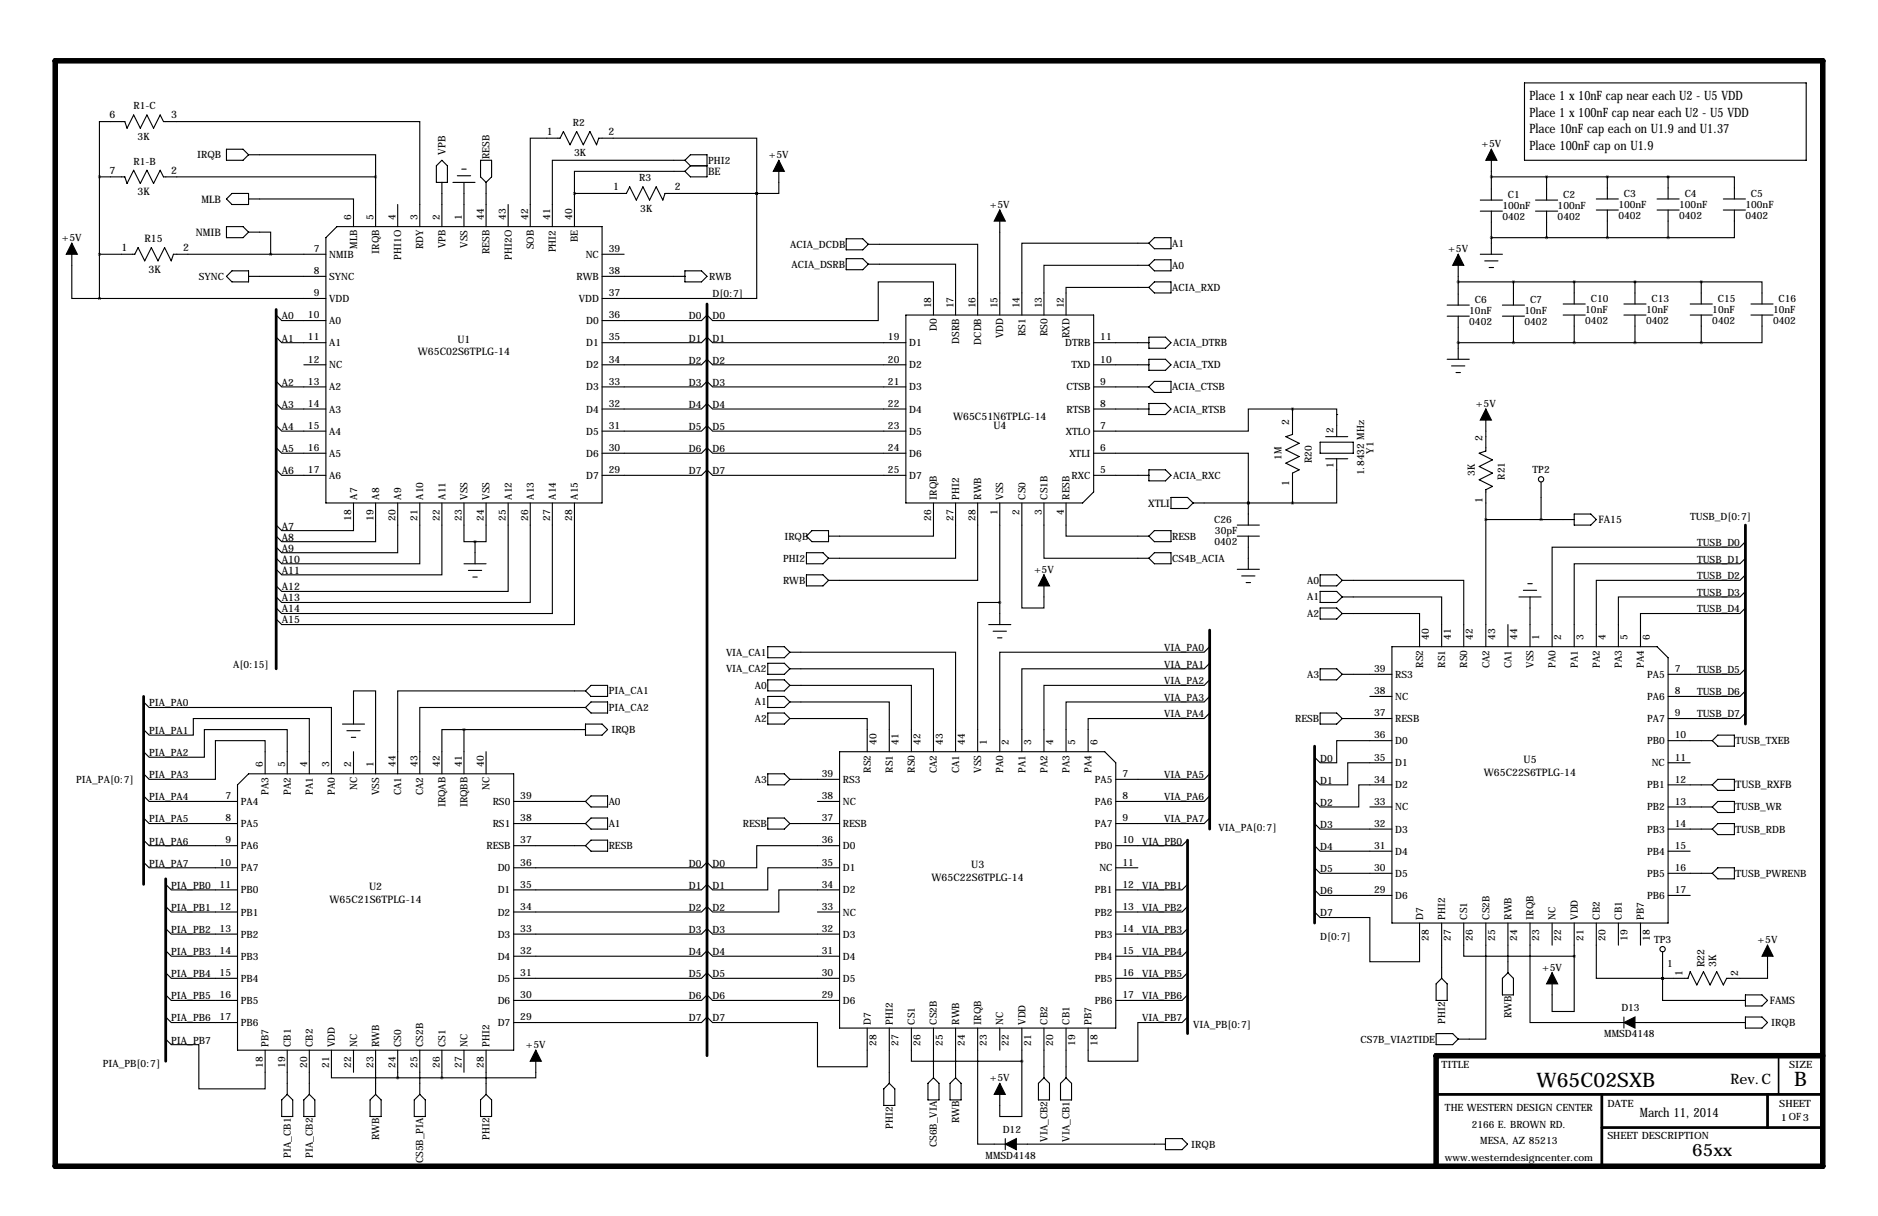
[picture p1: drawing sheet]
<svg xmlns="http://www.w3.org/2000/svg" width="432mm" height="279mm" viewBox="0 0 432 279" stroke-linecap="round" stroke-linejoin="round" font-family="sans-serif">
<path d="M63.5 71.1v82.6M162.6 69.8v172.8M401.3 120.7v45.7M278.1 144.8v45.7M33 160v43.2M302.3 171.4v40.7M273 193v44.5M38.1 201.9v41.9M330.2 251.5h88.9M368.3 251.5v16.5M368.3 259.1h50.8M406.4 251.5v7.6" fill="none" stroke="#000" stroke-width=".63"/>
<path d="M408.9 242.6v8.9" fill="none" stroke="#000" stroke-width=".38"/>
<path d="M12.7 14h406.4v254h-406.4zM419.1 242.6h-88.9v25.4" fill="none" stroke="#000" stroke-width="1.3"/>
<g fill="none" stroke="#000" stroke-width=".25">
<path d="M350.5 19.1h64.8v17.7h-64.8zM52.1 34.3h3.8l1.2 1.3-1.2 1.2h-3.8zM57.1 35.6h29.3v5M100.3 38.1l1.3-1.3 1.3 1.3v3.8h-2.6zM106.2 38.9h1M110.5 36.8h2.5v3.8l-1.2 1.3-1.3-1.3zM157.5 39.4h-25.4v5M157.5 36.8h-30.5v15.3M157.5 36.8l1.2-1.2h3.9v5h-3.9l-1.2-1.2M157.5 36.8l1.2 1.3M158.7 38.1h3.9M158.7 38.1l-1.2 1.3"/>
<path d="M179.1 36.8v7.6h-5.1M342.9 34.3v11.7M16.5 55.9v12.7h6.4M22.9 40.6v-12.7h5.8l.5 1.6 1.5-3.1 1.6 3.1 1.5-3.1 1.5 3.1 1.5-3.1 .8 1.5h58.9v24.2M22.9 58.4h8.1l.7-1.5 1.6 3 1.5-3 1.5 3 1.5-3 1.6 3 .5-1.5h35M22.9 40.6h5.8l.5 1.6 1.5-3.1 1.6 3.1 1.5-3.1 1.5 3.1 1.5-3.1 .8 1.5h48.8M22.9 40.6v28M52.1 52.1h3.8l1.2 1.2-1.2 1.3h-3.8zM52.1 45.7l1.2-1.3h3.8v2.6h-3.8zM57.1 53.3h5.1v5.1M57.1 45.7h24.2v6.4M77.5 52.1h60.9v63.5h-63.5v-61z"/>
<path d="M86.4 40.6v11.5M91.4 47v5.1M101.6 41.9v10.2M104.1 41.9h5.1M105.2 40.4h3M106.7 41.9v10.2M111.8 41.9v10.2M116.8 47v5.1M132.1 44.4v7.7M132.1 44.4h11.9l.8-1.5 1.5 3.1 1.5-3.1 1.6 3.1 1.5-3.1 1.5 3.1 .5-1.6h21.1M138.4 58.4h5.1M174 44.4v24.2h-35.6"/>
<path d="M174 44.4v-12.6h-36.3l-.5 1.5-1.6-3.1-1.5 3.1-1.5-3.1-1.5 3.1-1.6-3.1-.7 1.6h-6.9v20.3M174 44.4h.1M194.6 59.4h3.8l1.2 1.3-1.2 1.3h-3.8zM194.6 54.9h3.8l1.2 1.2-1.2 1.3h-3.8zM199.6 56.1h25.2v16.3M229.9 48.3v24.1M264.2 55.9h-29.3v16.5M264.2 55.9l1.2-1.3h3.8v2.6h-3.8zM335.3 58.4v11.7M340.4 46h5M340.4 48.5h5M340.4 58.4h5"/>
<path d="M341.4 59.9h3M342.9 48.5v9.9M342.9 40.6h40.6M342.9 54.6h40.6M353.1 46h5M353.1 48.5h5M355.6 40.6v5.4M355.6 48.5v6.1M367 45.7h5.1M367 48.3h5.1M369.6 40.6v5.1M369.6 48.3v6.3"/>
<path d="M381 45.7h5.1M381 48.3h5.1M383.5 40.6h15.3v5.1M383.5 40.6v5.1M383.5 48.3v6.3M396.2 45.7h5.1M396.2 48.3h5.1M398.8 48.3v6.3h-15.3M22.9 68.6h52M52.1 63.5l1.2-1.3h3.8v2.6h-3.8zM57.1 63.5h17.8M63.5 72.4l1.3 1.3h10.1"/>
<path d="M63.5 77.5l1.3 1.2h10.1M138.4 78.7h22.9l1.3-1.2 1.2 1.2h44.5M138.4 63.5h19.1M157.5 62.2h3.8l1.3 1.3-1.3 1.3h-3.8zM199.6 60.7h20.1v11.7M208.3 72.4h43.2v40.6l-2.6 2.6h-40.6zM214.6 72.4v-7.6h-12.7v8.9h-38.1l-1.2-1.3-1.3 1.3h-22.9M251.5 78.7h12.7M264.2 66h-19.1v6.4M264.2 61h-24.2v11.4M264.2 61l1.2-1.3h3.8v2.5h-3.8zM264.2 66l1.2-1.2h3.8v2.5h-3.8z"/>
<path d="M264.2 77.5h3.8l1.2 1.2-1.2 1.3h-3.8zM332.7 70.1h5.1M332.7 72.6h5.1M335.3 78.7h55.9M335.3 72.6v9.9M335.3 64.8h55.9M342.4 61.5h1M345.4 70.1h5.1M345.4 72.6h5.1M348 64.8v5.3M348 72.6v6.1M359.4 72.4h5.1"/>
<path d="M359.4 69.8h5.1M361.9 64.8v5M361.9 72.4v6.3M373.4 72.4h5.1M373.4 69.8h5.1M375.9 64.8v5M375.9 72.4v6.3M388.6 72.4h5.1M388.6 69.8h5.1M391.2 64.8h13.9v5M391.2 64.8v5M391.2 72.4v6.3"/>
<path d="M402.6 72.4h5.1M402.6 69.8h5.1M405.1 72.4v6.3h-13.9M63.5 87.6l1.3 1.3h10.1M63.5 92.7l1.3 1.3h10.1M63.5 97.8l1.3 1.3h10.1M69.8 83.8h5.1M138.4 83.8h22.9l1.3-1.3 1.2 1.3h44.5M138.4 88.9h22.9l1.3-1.3 1.2 1.3h44.5M138.4 94h22.9l1.3-1.3 1.2 1.3h44.5M138.4 99.1h22.9l1.3-1.3 1.2 1.3h44.5M251.5 83.8h12.7"/>
<path d="M251.5 88.9h12.7M251.5 94h12.7M264.2 88.9l1.2-1.3h3.8v2.6h-3.8zM264.2 82.5h3.8l1.2 1.3-1.2 1.3h-3.8zM264.2 92.7h3.8l1.2 1.3-1.2 1.2h-3.8zM297.2 94h-10.2v5.1h-35.5M297.2 94h10.1v6.3M297.2 94v5.8l-1.5 .5 3 1.6-3 1.5 3 1.5-3 1.5 3 1.5-1.5 .8v6.9M307.3 95.2h.1M332.7 82.5h5.1M333.8 84.1h3M334.8 85.6h1"/>
<path d="M341.6 94v9.6l-1.5 .5 3.1 1.6-3.1 1.5 3.1 1.5-3.1 1.5 3.1 1.6-1.6 .7v36.1M63.5 102.9l1.3 1.2h10.1M63.5 107.9l1.3 1.3h10.1M81.3 115.6v6.3h-16.5l-1.3-1.2M86.4 115.6v8.9h-21.6l-1.3-1.3M91.4 115.6v11.4h-26.6l-1.3-1.3M96.5 115.6v13.9h-31.7l-1.3-1.2M101.6 115.6v16.5h-36.8l-1.3-1.3M106.7 115.6v8.9h2.5M111.8 115.6v8.9h-2.6M116.8 115.6v20.3h-52l-1.3-1.3M121.9 115.6v22.8h-57.1l-1.3-1.2"/>
<path d="M127 115.6v25.4h-62.2l-1.3-1.3M132.1 115.6v27.9h-67.3l-1.3-1.3M138.4 104.1h22.9l1.3-1.2 1.2 1.2h44.5M138.4 109.2h22.9l1.3-1.3 1.2 1.3h44.5M214.6 115.6v7.6h-24.1M219.7 115.6v12.7h-29.2M224.8 115.6v17.7h-34.3M229.9 115.6v27.9M234.9 115.6v24.1h5.1v-7.6M240 115.6v12.7h24.2M245.1 115.6v7.6h19.1M251.5 104.1h35.5v11.5"/>
<path d="M251.5 109.2h12.7M264.2 107.9h3.8l1.2 1.3-1.2 1.3h-3.8zM269.2 114.3h3.8l1.3 1.3-1.3 1.2h-3.8zM274.3 115.6h22.9M287 115.6h.1M287 115.6v5.1M303.5 101.6h7.6v2.5h-7.6zM304.8 105.4h5.1M304.8 100.3h5.1M307.3 105.4v10.2h-10.1M341.6 119.4h20.3M354.3 110.7v8.7"/>
<path d="M361.9 118.1h3.9l1.2 1.3-1.2 1.3h-3.9zM106.7 129.5h5.1M107.7 131.1h3M108.7 132.6h1M109.2 124.5v5M185.4 132.1h3.8l1.3 1.2-1.3 1.3h-3.8zM185.4 127h3.8l1.3 1.3-1.3 1.2h-3.8zM185.4 123.2l1.3-1.3h3.8v2.6h-3.8zM229.9 138.4h-5.1v34.3M264.2 128.3l1.2-1.3h3.8v2.5h-3.8zM264.2 123.2l1.2-1.3h3.8v2.6h-3.8zM284.5 120.7h5.1"/>
<path d="M284.5 123.2h5.1M284.5 130.8h5.1M285.5 132.3h3M286.5 133.9h1M287 123.2v7.6M303.5 132.1h3.8l1.3 1.2-1.3 1.3h-3.8zM303.5 135.9h3.8l1.3 1.3-1.3 1.2h-3.8zM303.5 139.7h3.8l1.3 1.3-1.3 1.2h-3.8zM308.6 137.2h22.9v11.4M308.6 133.3h27.9v15.3M349.2 137.2h5.1M350.3 135.6h3"/>
<path d="M351.3 134.1h1M351.8 137.2v11.4M401.3 139.7l-1.3 1.3h-22.8v7.6M401.3 135.9l-1.3 1.3h-27.9v11.4M401.3 132.1l-1.3 1.2h-33v15.3M401.3 128.3l-1.3 1.2h-38.1v19.1M401.3 124.5l-1.3 1.2h-43.1v22.9M134.6 158.8h-43.2v19M135.9 157.5h3.8v2.5h-3.8l-1.3-1.2zM176.5 148.6h3.8l1.3 1.3-1.3 1.2h-3.8zM176.5 152.4h3.8l1.3 1.3-1.3 1.2h-3.8zM176.5 156.2h3.8l1.3 1.3-1.3 1.3h-3.8z"/>
<path d="M181.6 157.5h27.9v15.2M181.6 153.7h33v19M181.6 149.9h38.1v22.8M227.3 143.5h5.1M228.3 145h3.1M229.4 146.6h1M278.1 156.2l-1.2 1.3h-36.9v15.2M278.1 152.4l-1.2 1.3h-42v19M278.1 148.6l-1.2 1.3h-47v22.8M303.5 153.7h3.8l1.3 1.2-1.3 1.3h-3.8zM308.6 141h17.8v7.6M308.6 154.9h11.4"/>
<path d="M320 148.6h61l2.5 2.5v61h-63.5zM346.7 143.5v5.1M401.3 158.8l-1.3 1.2h-16.5M401.3 153.7l-1.3 1.2h-16.5M33 177.8l1.3 1.3h15.2v-8.9h11.5v7.6M33 172.7l1.3 1.3h12.7v-6.4h19v10.2M33 167.6l1.3 1.3h10.1v-3.8h26.7v12.7M33 161.3l1.3 1.3h41.9v15.2M57.1 177.8h61v63.5h-63.5v-61zM78.7 166.4h5.1M79.8 167.9h3M80.8 169.4h1"/>
<path d="M81.3 166.4v-7.6h5.1v19M81.3 172.7v5.1M106.7 167.6h-5.1v10.2M106.7 167.6v10.2M106.7 167.6h27.9M111.8 172.7v5.1M134.6 162.6h-38.1v15.2M134.6 166.4h3.8l1.3 1.2-1.3 1.3h-3.8zM134.6 162.6l1.3-1.3h3.8v2.5h-3.8zM176.5 160h3.8l1.3 1.3-1.3 1.3h-3.8zM176.5 177.8h3.8l1.3 1.3-1.3 1.2h-3.8zM176.5 163.8h3.8l1.3 1.3-1.3 1.3h-3.8z"/>
<path d="M181.6 165.1h17.8v7.6M181.6 161.3h22.9v11.4M181.6 179.1h11.4M193 172.7h61l2.5 2.6v60.9h-63.5zM278.1 177.8l-1.2 1.3h-20.4M278.1 163.8l-1.2 1.3h-26.7v7.6M278.1 160l-1.2 1.3h-31.8v11.4M303.5 163.8h3.8l1.3 1.3-1.3 1.3h-3.8zM308.6 165.1h11.4M315 160h5M320 170.2h-12.7v5.1h-3.8l-1.2-1.3M320 175.3h-10.1v5h-6.4l-1.2-1.2"/>
<path d="M383.5 170.2h10.2M383.5 175.3h5.1M395 179.1h3.8v2.5h-3.8l-1.3-1.3zM395 168.9h3.8v2.5h-3.8l-1.3-1.2zM401.3 163.8l-1.3 1.3h-16.5M33 198.1l1.3 1.3h20.3M33 193l1.3 1.3h20.3M33 188l1.3 1.2h20.3M33 182.9l1.3 1.2h20.3M118.1 184.1h16.5M118.1 189.2h16.5M118.1 194.3h16.5"/>
<path d="M134.6 184.1l1.3-1.2h3.8v2.5h-3.8zM134.6 194.3l1.3-1.3h3.8v2.6h-3.8zM135.9 188h3.8v2.5h-3.8l-1.3-1.3zM176.5 188h3.8l1.3 1.2-1.3 1.3h-3.8zM181.6 189.2h11.4M188 184.1h5M193 194.3h-19v5.1h-10.2l-1.2-1.3-1.3 1.3h-43.2M193 199.4h-16.5v5.1h-12.7l-1.2-1.3-1.3 1.3h-43.2M256.5 199.4h5.1M273 193l-1.2 1.3h-15.3M278.1 188l-1.2 1.2h-20.4M278.1 182.9l-1.2 1.2h-20.4"/>
<path d="M302.3 189.2l1.2 1.3h16.5M302.3 194.3l1.2 1.3h16.5M302.3 199.4l1.2 1.3h16.5M315 185.4h5M320 180.3h-7.6v5.1h-8.9l-1.2-1.3M383.5 180.3h10.2M383.5 185.4h10.2M383.5 190.5h10.2M383.5 195.6h5.1M395 184.1h3.8v2.6h-3.8l-1.3-1.3zM395 189.2h3.8v2.6h-3.8l-1.3-1.3zM395 199.4h3.8v2.5h-3.8l-1.3-1.2z"/>
<path d="M38.1 203.2l1.3 1.3h15.2M38.1 208.3l1.3 1.2h15.2M38.1 213.4l1.3 1.2h15.2M38.1 218.4l1.3 1.3h15.2M118.1 214.6h43.2l1.3-1.2 1.2 1.2h29.2M118.1 219.7h43.2l1.3-1.3 1.2 1.3h29.2M188 209.5h5M193 204.5h-13.9v5h-15.3l-1.2-1.2-1.3 1.2h-43.2M273 203.2l-1.2 1.3h-15.3M273 208.3l-1.2 1.2h-15.3M273 213.4l-1.2 1.2h-15.3M273 218.4l-1.2 1.3h-15.3"/>
<path d="M302.3 204.5l1.2 1.2h16.5M302.3 209.5l1.2 1.3h11.5v10.2h11.4v-8.9M331.5 212.1v12.7M336.5 212.1v7.6h25.4M341.6 212.1v26.7h-6.3M346.7 212.1v11.4M351.8 212.1v22.8h21.6M356.9 212.1v5.1M361.9 219.7v12.7h-5v-8.9M361.9 212.1v7.6M367 212.1v12.7h15.3M372.1 212.1v5.1"/>
<path d="M377.2 212.1v5.1M382.3 218.7v6.1M383.5 200.7h10.2M383.5 205.7h5.1M406.4 217.2v7.6h-9.4l-.8 1.5-1.5-3-1.5 3-1.5-3-1.6 3-1.5-3-.5 1.5h-5.8M38.1 238.8l1.3 1.2h6.3v10.2h15.3v-8.9M38.1 233.7l1.3 1.2h15.2M38.1 223.5l1.3 1.3h15.2M38.1 228.6l1.3 1.3h15.2M118.1 224.8h43.2l1.3-1.3 1.2 1.3h29.2M118.1 229.9h43.2l1.3-1.3 1.2 1.3h29.2M118.1 234.9h43.2l1.3-1.2 1.2 1.2h24.2v10.2h11.4v-8.9"/>
<path d="M204.5 236.2v12.7M209.5 236.2v7.6h25.4M214.6 236.2v11.4M219.7 236.2v11.4M224.8 236.2v26.7h6.3M229.9 236.2v5.1M234.9 236.2v7.6M240 236.2v11.4M245.1 236.2v11.4M273 223.5l-1.2 1.3h-15.3M273 228.6l-1.2 1.3h-15.3M273 233.7l-1.2 1.2h-10.2v8.9h-11.4v-7.6"/>
<path d="M330.2 237.5h3.8l1.3 1.3-1.3 1.2h-3.8zM331.5 224.8l1.2 1.3v3.8h-2.5v-3.8zM346.7 223.5l1.3 1.3v3.8h-2.6v-3.8zM373.4 233.7v2.5M375.9 234.9h25.4M382.3 224.8v5.1h19M382.3 224.8h.1M401.3 233.7h3.8l1.3 1.2-1.3 1.3h-3.8zM401.3 228.6h3.8l1.3 1.3-1.3 1.2h-3.8zM66 241.3v10.2M66 251.5l1.3 1.2v3.8h-2.5v-3.8zM69.8 252.7l1.3-1.2 1.3 1.2v3.8h-2.6z"/>
<path d="M71.1 241.3v10.2M76.2 241.3v6.3h15.2M81.3 241.3v5.1M85.1 252.7l1.3-1.2 1.2 1.2v3.8h-2.5zM86.4 241.3v10.2M91.4 241.3v6.3M91.4 247.6h10.2M95.2 252.7l1.3-1.2 1.3 1.2v3.8h-2.6zM96.5 241.3v10.2M101.6 241.3v6.3M106.7 241.3v5.1M111.8 241.3v10.2"/>
<path d="M111.8 251.5l1.2 1.2v3.8h-2.5v-3.8zM123.2 241.3v6.3h-21.6M204.5 248.9l1.2 1.3v3.8h-2.5v-3.8zM213.4 248.9l1.2-1.3 1.3 1.3v3.8h-2.5zM219.7 247.6l1.3 1.3v3.8h-2.6v-3.8zM234.9 243.8v12.7h-5v-7.6M238.8 248.9l1.2-1.3 1.3 1.3v3.8h-2.5zM245.1 247.6l1.3 1.3v3.8h-2.6v-3.8zM231.1 261.6v2.6M233.7 262.9h34.3M268 261.6h3.8l1.2 1.3-1.2 1.3h-3.8z"/>
<circle cx="354.3" cy="110.1" r=".61"/>
<circle cx="382.3" cy="218.1" r=".61"/>
</g>
<g fill="#000" stroke="#000" stroke-width=".25">
<path d="M179.1 36.8l1.2 2.6h-2.5zM342.9 34.3l1.3 2.5h-2.6zM16.5 55.9l1.3 2.5h-2.6zM229.9 48.3l1.2 2.5h-2.5zM335.3 58.4l1.2 2.6h-2.5zM341.6 94l1.3 2.5h-2.5zM240 132.1l1.3 2.5h-2.5zM406.4 217.2l1.3 2.5h-2.6zM356.9 223.5l1.2 2.6h-2.5zM373.4 234.9l2.5-1.2v2.5zM123.2 241.3l1.3 2.5h-2.6zM229.9 248.9l1.2 2.6h-2.5z"/>
<path d="M231.1 262.9l2.6-1.3v2.6z"/>
</g>
<path d="M361.9 219.7a.05 .05 0 0 0 .1 0 .05 .05 0 0 0-.1 0zM91.4 247.7a.05 .05 0 0 0 .1 0 .05 .05 0 0 0-.1 0zM86.3 40.6a.05 .05 0 0 0 .1 0 .05 .05 0 0 0-.1 0zM22.8 40.6a.05 .05 0 0 0 .1 0 .05 .05 0 0 0-.1 0zM22.8 68.6a.05 .05 0 0 0 .1 0 .05 .05 0 0 0-.1 0zM234.9 243.8a.05 .05 0 0 0 .1 0 .05 .05 0 0 0-.1 0zM229.8 138.4a.05 .05 0 0 0 .1 0 .05 .05 0 0 0-.1 0zM369.5 40.6a.05 .05 0 0 0 .1 0 .05 .05 0 0 0-.1 0zM369.5 54.6a.05 .05 0 0 0 .1 0 .05 .05 0 0 0-.1 0zM383.5 54.6a.05 .05 0 0 0 .1 0 .05 .05 0 0 0-.1 0zM383.5 40.6a.05 .05 0 0 0 .1 0 .05 .05 0 0 0-.1 0zM361.9 64.8a.05 .05 0 0 0 .1 0 .05 .05 0 0 0-.1 0zM361.9 78.7a.05 .05 0 0 0 .1 0 .05 .05 0 0 0-.1 0zM391.1 64.8a.05 .05 0 0 0 .1 0 .05 .05 0 0 0-.1 0zM391.1 78.7a.05 .05 0 0 0 .1 0 .05 .05 0 0 0-.1 0zM341.6 119.4a.05 .05 0 0 0 .1 0 .05 .05 0 0 0-.1 0zM354.3 119.4a.05 .05 0 0 0 .1 0 .05 .05 0 0 0-.1 0zM382.2 224.8a.05 .05 0 0 0 .1 0 .05 .05 0 0 0-.1 0zM382.2 224.8a.05 .05 0 0 0 .1 0 .05 .05 0 0 0-.1 0zM22.8 58.4a.05 .05 0 0 0 .1 0 .05 .05 0 0 0-.1 0zM62.2 58.4a.05 .05 0 0 0 .1 0 .05 .05 0 0 0-.1 0z" fill="#000" stroke="#000" stroke-width=".63"/>
<g font-size="4.6">
<text x="353.3" y="249.8">W65C02SXB</text>
<text x="412.5" y="249.6">B</text>
</g>
<text font-size="4" x="389.1" y="265.5">65xx</text>
<text font-size="3.3" x="397.9" y="249.2">Rev.C</text>
<g font-size="3">
<text x="351.6" y="23">Place 1 x 10nF cap near each U2 - U5 VDD</text>
<text x="351.6" y="26.8">Place 1 x 100nF cap near each U2 - U5 VDD</text>
<text x="351.6" y="30.6">Place 10nF cap each on U1.9 and U1.37</text>
<text x="351.6" y="34.4">Place 100nF cap on U1.9</text>
<text x="377" y="256.7">March 11, 2014</text>
</g>
<g font-size="2.4">
<text x="25.1" y="27.2">6</text>
<text x="39.3" y="27.2">3</text>
<text x="102.4" y="35.6" transform="rotate(-90 102.4 35.6)">VPB</text>
<text x="125.7" y="31">1</text>
<text x="139.9" y="31">2</text>
<text x="25.1" y="39.9">7</text>
<text x="39.3" y="39.9">2</text>
<text x="162.8" y="40.2">BE</text>
<text x="31.6" y="44.8">3K</text>
<text x="46.3" y="46.6">MLB</text>
<text x="141" y="43.7">1</text>
<text x="155.1" y="43.7">2</text>
<text x="27.9" y="57.7">1</text>
<text x="33.2" y="55.6">R15</text>
<text x="42.1" y="57.7">2</text>
<text x="45" y="54.2">NMIB</text>
<text x="34.1" y="62.6">3K</text>
<text x="96.1" y="81.7">W65C02S6TPLG-14</text>
<text x="105.2" y="78.7">U1</text>
<text x="219.2" y="96.5">W65C51N6TPLG-14</text>
<text x="228.4" y="98.6">U4</text>
<text x="296.4" y="97.6" transform="rotate(-90 296.4 97.6)">2</text>
<text x="340.9" y="101.4" transform="rotate(-90 340.9 101.4)">2</text>
<text x="64.8" y="103.9">A5</text>
<text x="64.8" y="109">A6</text>
<text x="296.4" y="111.8" transform="rotate(-90 296.4 111.8)">1</text>
<text x="264" y="116.4">XTLI</text>
<text x="340.9" y="115.6" transform="rotate(-90 340.9 115.6)">1</text>
<text x="64.8" y="121.7">A7</text>
<text x="64.8" y="124.2">A8</text>
<text x="367.5" y="120.2">FA15</text>
<text x="64.8" y="126.7">A9</text>
<text x="64.8" y="129.3">A10</text>
<text x="64.8" y="131.8">A11</text>
<text x="64.8" y="135.6">A12</text>
<text x="64.8" y="138.2">A13</text>
<text x="64.8" y="140.7">A14</text>
<text x="64.8" y="143.3">A15</text>
<text x="341.2" y="178.2">W65C22S6TPLG-14</text>
<text x="350.3" y="175.3">U5</text>
<text x="399" y="181.2">TUSB_RXFB</text>
<text x="214.2" y="202.3">W65C22S6TPLG-14</text>
<text x="223.3" y="199.4">U3</text>
<text x="75.8" y="207.4">W65C21S6TPLG-14</text>
<text x="84.9" y="204.5">U2</text>
<text x="386.8" y="224.3" transform="rotate(-90 386.8 224.3)">1</text>
<text x="391.9" y="222.2" transform="rotate(-90 391.9 222.2)">R22</text>
<text x="394.6" y="222.2" transform="rotate(-90 394.6 222.2)">3K</text>
<text x="399.7" y="224.3" transform="rotate(-90 399.7 224.3)">2</text>
<text x="406.9" y="230.7">FAMS</text>
</g>
<g font-size="2.3">
<text x="30.7" y="25.1">R1-C</text>
<text x="131.7" y="29">R2</text>
<text x="31.6" y="32.1">3K</text>
<text x="132" y="35.9">3K</text>
<text x="340.6" y="33.8">+5V</text>
<text x="30.7" y="37.8">R1-B</text>
<text x="45.3" y="36.4">IRQB</text>
<text x="112.6" y="36.6" transform="rotate(-90 112.6 36.6)">RESB</text>
<text x="147" y="41.7">R3</text>
<text x="162.8" y="37.6">PHI2</text>
<text x="176.8" y="36.4">+5V</text>
<text x="227.6" y="47.8">+5V</text>
<text x="346.7" y="45.5">C1</text>
<text x="359.4" y="45.5">C2</text>
<text x="372.1" y="47.8">100nF</text>
<text x="373.4" y="45.3">C3</text>
<text x="386.1" y="47.8">100nF</text>
<text x="387.3" y="45.3">C4</text>
<text x="401.3" y="47.8">100nF</text>
<text x="402.6" y="45.3">C5</text>
<text x="80.8" y="50.5" transform="rotate(-90 80.8 50.5)">6</text>
<text x="85.9" y="50.5" transform="rotate(-90 85.9 50.5)">5</text>
<text x="90.9" y="50.5" transform="rotate(-90 90.9 50.5)">4</text>
<text x="96" y="50.5" transform="rotate(-90 96 50.5)">3</text>
<text x="101.1" y="50.5" transform="rotate(-90 101.1 50.5)">2</text>
<text x="106.2" y="50.5" transform="rotate(-90 106.2 50.5)">1</text>
<text x="111.3" y="50.5" transform="rotate(-90 111.3 50.5)">44</text>
<text x="116.3" y="50.5" transform="rotate(-90 116.3 50.5)">43</text>
<text x="121.4" y="50.5" transform="rotate(-90 121.4 50.5)">42</text>
<text x="126.5" y="50.5" transform="rotate(-90 126.5 50.5)">41</text>
<text x="131.6" y="50.5" transform="rotate(-90 131.6 50.5)">40</text>
<text x="147.2" y="48.6">3K</text>
<text x="345.4" y="48.1">100nF</text>
<text x="345.4" y="50.6">0402</text>
<text x="358.1" y="48.1">100nF</text>
<text x="358.1" y="50.6">0402</text>
<text x="372.1" y="50.3">0402</text>
<text x="386.1" y="50.3">0402</text>
<text x="401.3" y="50.3">0402</text>
<text x="14.2" y="55.4">+5V</text>
<text x="72.1" y="57.9">7</text>
<text x="75.7" y="59.2">NMIB</text>
<text x="82.1" y="57.2" transform="rotate(-90 82.1 57.2)">MLB</text>
<text x="87.2" y="58.3" transform="rotate(-90 87.2 58.3)">IRQB</text>
<text x="92.2" y="59.6" transform="rotate(-90 92.2 59.6)">PHI1O</text>
<text x="97.3" y="57.3" transform="rotate(-90 97.3 57.3)">RDY</text>
<text x="102.4" y="57" transform="rotate(-90 102.4 57)">VPB</text>
<text x="107.5" y="56.9" transform="rotate(-90 107.5 56.9)">VSS</text>
<text x="112.6" y="58.3" transform="rotate(-90 112.6 58.3)">RESB</text>
<text x="117.6" y="59.6" transform="rotate(-90 117.6 59.6)">PHI2O</text>
<text x="122.7" y="57.3" transform="rotate(-90 122.7 57.3)">SOB</text>
<text x="127.8" y="58" transform="rotate(-90 127.8 58)">PHI2</text>
<text x="132.9" y="55.6" transform="rotate(-90 132.9 55.6)">BE</text>
<text x="134.7" y="59.2">NC</text>
<text x="140" y="57.9">39</text>
<text x="181.7" y="56.9">ACIA_DCDB</text>
<text x="269.5" y="56.7">A1</text>
<text x="333" y="58">+5V</text>
<text x="45.7" y="64.3">SYNC</text>
<text x="72.1" y="63">8</text>
<text x="75.7" y="64.3">SYNC</text>
<text x="132.5" y="64.3">RWB</text>
<text x="140" y="63">38</text>
<text x="163.1" y="64.3">RWB</text>
<text x="182" y="61.5">ACIA_DSRB</text>
<text x="269.5" y="61.8">A0</text>
<text x="72.1" y="68.1">9</text>
<text x="75.7" y="69.4">VDD</text>
<text x="133.1" y="69.4">VDD</text>
<text x="140" y="68.1">37</text>
<text x="163.8" y="68.3">D[0:7]</text>
<text x="214.1" y="70.9" transform="rotate(-90 214.1 70.9)">18</text>
<text x="219.2" y="70.9" transform="rotate(-90 219.2 70.9)">17</text>
<text x="224.3" y="70.9" transform="rotate(-90 224.3 70.9)">16</text>
<text x="229.4" y="70.9" transform="rotate(-90 229.4 70.9)">15</text>
<text x="234.4" y="70.9" transform="rotate(-90 234.4 70.9)">14</text>
<text x="239.5" y="70.9" transform="rotate(-90 239.5 70.9)">13</text>
<text x="244.6" y="70.9" transform="rotate(-90 244.6 70.9)">12</text>
<text x="269.5" y="66.8">ACIA_RXD</text>
<text x="339.1" y="69.6">C6</text>
<text x="351.8" y="69.6">C7</text>
<text x="364.5" y="71.9">10nF</text>
<text x="365.8" y="69.4">C10</text>
<text x="378.5" y="71.9">10nF</text>
<text x="379.7" y="69.4">C13</text>
<text x="393.7" y="71.9">10nF</text>
<text x="395" y="69.4">C15</text>
<text x="407.7" y="71.9">10nF</text>
<text x="408.9" y="69.4">C16</text>
<text x="64.8" y="73.4">A0</text>
<text x="70.8" y="73.2">10</text>
<text x="75.7" y="74.5">A0</text>
<text x="134.8" y="74.5">D0</text>
<text x="140" y="73.2">36</text>
<text x="158.4" y="73.4">D0</text>
<text x="163.8" y="73.4">D0</text>
<text x="215.4" y="76" transform="rotate(-90 215.4 76)">D0</text>
<text x="230.7" y="77.7" transform="rotate(-90 230.7 77.7)">VDD</text>
<text x="235.8" y="77.2" transform="rotate(-90 235.8 77.2)">RS1</text>
<text x="240.8" y="77.2" transform="rotate(-90 240.8 77.2)">RS0</text>
<text x="245.9" y="77.6" transform="rotate(-90 245.9 77.6)">RXD</text>
<text x="337.8" y="72.2">10nF</text>
<text x="337.8" y="74.7">0402</text>
<text x="350.5" y="72.2">10nF</text>
<text x="350.5" y="74.7">0402</text>
<text x="364.5" y="74.5">0402</text>
<text x="378.5" y="74.5">0402</text>
<text x="393.7" y="74.5">0402</text>
<text x="407.7" y="74.5">0402</text>
<text x="64.8" y="78.5">A1</text>
<text x="70.8" y="78.2">11</text>
<text x="70.8" y="83.3">12</text>
<text x="75.7" y="79.5">A1</text>
<text x="134.8" y="79.5">D1</text>
<text x="140" y="83.3">34</text>
<text x="140" y="78.2">35</text>
<text x="158.4" y="78.5">D1</text>
<text x="158.4" y="83.6">D2</text>
<text x="163.8" y="83.6">D2</text>
<text x="163.8" y="78.5">D1</text>
<text x="204.2" y="78.2">19</text>
<text x="204.2" y="83.3">20</text>
<text x="209" y="79.5">D1</text>
<text x="220.5" y="78.9" transform="rotate(-90 220.5 78.9)">DSRB</text>
<text x="225.6" y="79.2" transform="rotate(-90 225.6 79.2)">DCDB</text>
<text x="244.9" y="79.5">DTRB</text>
<text x="253" y="83.3">10</text>
<text x="253" y="78.2">11</text>
<text x="269.7" y="79.5">ACIA_DTRB</text>
<text x="64.8" y="88.6">A2</text>
<text x="70.8" y="88.4">13</text>
<text x="75.7" y="84.6">NC</text>
<text x="75.7" y="89.7">A2</text>
<text x="134.8" y="89.7">D3</text>
<text x="134.8" y="84.6">D2</text>
<text x="140" y="88.4">33</text>
<text x="158.4" y="88.6">D3</text>
<text x="163.8" y="88.6">D3</text>
<text x="204.2" y="88.4">21</text>
<text x="209" y="84.6">D2</text>
<text x="209" y="89.7">D3</text>
<text x="245.2" y="89.7">CTSB</text>
<text x="246.4" y="84.6">TXD</text>
<text x="253" y="88.4">9</text>
<text x="269.5" y="89.7">ACIA_CTSB</text>
<text x="269.7" y="84.6">ACIA_TXD</text>
<text x="64.8" y="93.7">A3</text>
<text x="70.8" y="93.5">14</text>
<text x="75.7" y="94.8">A3</text>
<text x="134.8" y="94.8">D4</text>
<text x="140" y="93.5">32</text>
<text x="158.4" y="93.7">D4</text>
<text x="163.8" y="93.7">D4</text>
<text x="204.2" y="93.5">22</text>
<text x="209" y="94.8">D4</text>
<text x="245.2" y="94.8">RTSB</text>
<text x="253" y="93.5">8</text>
<text x="269.7" y="94.8">ACIA_RTSB</text>
<text x="339.3" y="93.5">+5V</text>
<text x="64.8" y="98.8">A4</text>
<text x="70.8" y="98.6">15</text>
<text x="75.7" y="99.9">A4</text>
<text x="134.8" y="99.9">D5</text>
<text x="140" y="98.6">31</text>
<text x="158.4" y="98.8">D5</text>
<text x="163.8" y="98.8">D5</text>
<text x="204.2" y="98.6">23</text>
<text x="209" y="99.9">D5</text>
<text x="245.1" y="99.9">XTLO</text>
<text x="253" y="98.6">7</text>
<text x="306.6" y="99.6" transform="rotate(-90 306.6 99.6)">2</text>
<text x="70.8" y="103.6">16</text>
<text x="75.7" y="104.9">A5</text>
<text x="134.8" y="104.9">D6</text>
<text x="140" y="103.6">30</text>
<text x="158.4" y="103.9">D6</text>
<text x="163.8" y="103.9">D6</text>
<text x="204.2" y="103.6">24</text>
<text x="209" y="104.9">D6</text>
<text x="245.9" y="104.9">XTLI</text>
<text x="253" y="103.6">6</text>
<text x="294.6" y="105.6" transform="rotate(-90 294.6 105.6)">1M</text>
<text x="301.6" y="106.4" transform="rotate(-90 301.6 106.4)">R20</text>
<text x="306.6" y="107.4" transform="rotate(-90 306.6 107.4)">1</text>
<text x="315.8" y="104.2" transform="rotate(-90 315.8 104.2)">Y1</text>
<text x="70.8" y="108.7">17</text>
<text x="75.7" y="110">A6</text>
<text x="134.8" y="110">D7</text>
<text x="140" y="108.7">29</text>
<text x="158.4" y="109">D7</text>
<text x="163.8" y="109">D7</text>
<text x="204.2" y="108.7">25</text>
<text x="209" y="110">D7</text>
<text x="246.4" y="110">RXC</text>
<text x="253" y="108.7">5</text>
<text x="269.7" y="110">ACIA_RXC</text>
<text x="313.7" y="109.2" transform="rotate(-90 313.7 109.2)">1.8432 MHz</text>
<text x="339.1" y="109.3" transform="rotate(-90 339.1 109.3)">3K</text>
<text x="346" y="110.2" transform="rotate(-90 346 110.2)">R21</text>
<text x="352.4" y="108.7">TP2</text>
<text x="80.8" y="119.7" transform="rotate(-90 80.8 119.7)">18</text>
<text x="82.1" y="114.8" transform="rotate(-90 82.1 114.8)">A7</text>
<text x="85.9" y="119.7" transform="rotate(-90 85.9 119.7)">19</text>
<text x="87.2" y="114.8" transform="rotate(-90 87.2 114.8)">A8</text>
<text x="90.9" y="119.7" transform="rotate(-90 90.9 119.7)">20</text>
<text x="92.2" y="114.8" transform="rotate(-90 92.2 114.8)">A9</text>
<text x="96" y="119.7" transform="rotate(-90 96 119.7)">21</text>
<text x="97.3" y="114.8" transform="rotate(-90 97.3 114.8)">A10</text>
<text x="101.1" y="119.7" transform="rotate(-90 101.1 119.7)">22</text>
<text x="102.4" y="114.8" transform="rotate(-90 102.4 114.8)">A11</text>
<text x="106.2" y="119.7" transform="rotate(-90 106.2 119.7)">23</text>
<text x="107.5" y="114.8" transform="rotate(-90 107.5 114.8)">VSS</text>
<text x="111.3" y="119.7" transform="rotate(-90 111.3 119.7)">24</text>
<text x="112.6" y="114.8" transform="rotate(-90 112.6 114.8)">VSS</text>
<text x="116.3" y="119.7" transform="rotate(-90 116.3 119.7)">25</text>
<text x="117.6" y="114.8" transform="rotate(-90 117.6 114.8)">A12</text>
<text x="121.4" y="119.7" transform="rotate(-90 121.4 119.7)">26</text>
<text x="122.7" y="114.8" transform="rotate(-90 122.7 114.8)">A13</text>
<text x="126.5" y="119.7" transform="rotate(-90 126.5 119.7)">27</text>
<text x="127.8" y="114.8" transform="rotate(-90 127.8 114.8)">A14</text>
<text x="131.6" y="119.7" transform="rotate(-90 131.6 119.7)">28</text>
<text x="132.9" y="114.8" transform="rotate(-90 132.9 114.8)">A15</text>
<text x="214.1" y="119.7" transform="rotate(-90 214.1 119.7)">26</text>
<text x="215.4" y="114.8" transform="rotate(-90 215.4 114.8)">IRQB</text>
<text x="219.2" y="119.7" transform="rotate(-90 219.2 119.7)">27</text>
<text x="220.5" y="114.8" transform="rotate(-90 220.5 114.8)">PHI2</text>
<text x="224.3" y="119.7" transform="rotate(-90 224.3 119.7)">28</text>
<text x="225.6" y="114.8" transform="rotate(-90 225.6 114.8)">RWB</text>
<text x="229.4" y="118.4" transform="rotate(-90 229.4 118.4)">1</text>
<text x="230.7" y="114.8" transform="rotate(-90 230.7 114.8)">VSS</text>
<text x="234.4" y="118.4" transform="rotate(-90 234.4 118.4)">2</text>
<text x="235.8" y="114.8" transform="rotate(-90 235.8 114.8)">CS0</text>
<text x="239.5" y="118.4" transform="rotate(-90 239.5 118.4)">3</text>
<text x="240.8" y="114.8" transform="rotate(-90 240.8 114.8)">CS1B</text>
<text x="244.6" y="118.4" transform="rotate(-90 244.6 118.4)">4</text>
<text x="245.9" y="114.8" transform="rotate(-90 245.9 114.8)">RESB</text>
<text x="388.6" y="119.4">TUSB_D[0:7]</text>
<text x="180.3" y="124">IRQB</text>
<text x="269.5" y="124">RESB</text>
<text x="279.1" y="120.2">C26</text>
<text x="279.2" y="125.3">0402</text>
<text x="279.3" y="122.7">30pF</text>
<text x="390.2" y="125.5">TUSB_D0</text>
<text x="180" y="129.1">PHI2</text>
<text x="237.7" y="131.6">+5V</text>
<text x="269.5" y="129.1">CS4B_ACIA</text>
<text x="390.2" y="129.3">TUSB_D1</text>
<text x="180" y="134.2">RWB</text>
<text x="300.5" y="138">A1</text>
<text x="300.5" y="134.2">A0</text>
<text x="390.2" y="136.9">TUSB_D3</text>
<text x="390.2" y="133.1">TUSB_D2</text>
<text x="300.5" y="141.8">A2</text>
<text x="390.2" y="140.7">TUSB_D4</text>
<text x="267.7" y="149.6">VIA_PA0</text>
<text x="328.5" y="147.1" transform="rotate(-90 328.5 147.1)">40</text>
<text x="333.6" y="147.1" transform="rotate(-90 333.6 147.1)">41</text>
<text x="338.7" y="147.1" transform="rotate(-90 338.7 147.1)">42</text>
<text x="343.7" y="147.1" transform="rotate(-90 343.7 147.1)">43</text>
<text x="348.8" y="147.1" transform="rotate(-90 348.8 147.1)">44</text>
<text x="353.9" y="147.1" transform="rotate(-90 353.9 147.1)">1</text>
<text x="359" y="147.1" transform="rotate(-90 359 147.1)">2</text>
<text x="364.1" y="147.1" transform="rotate(-90 364.1 147.1)">3</text>
<text x="369.1" y="147.1" transform="rotate(-90 369.1 147.1)">4</text>
<text x="374.2" y="147.1" transform="rotate(-90 374.2 147.1)">5</text>
<text x="379.3" y="147.1" transform="rotate(-90 379.3 147.1)">6</text>
<text x="53.6" y="153.4">A[0:15]</text>
<text x="166.9" y="154.5">VIA_CA2</text>
<text x="166.9" y="150.7">VIA_CA1</text>
<text x="267.7" y="153.4">VIA_PA1</text>
<text x="300.5" y="155.7">A3</text>
<text x="315.9" y="154.4">39</text>
<text x="320.8" y="155.7">RS3</text>
<text x="327.2" y="153.4" transform="rotate(-90 327.2 153.4)">RS2</text>
<text x="332.3" y="153.4" transform="rotate(-90 332.3 153.4)">RS1</text>
<text x="337.4" y="153.4" transform="rotate(-90 337.4 153.4)">RS0</text>
<text x="342.4" y="153.5" transform="rotate(-90 342.4 153.5)">CA2</text>
<text x="347.5" y="153.5" transform="rotate(-90 347.5 153.5)">CA1</text>
<text x="352.6" y="153.4" transform="rotate(-90 352.6 153.4)">VSS</text>
<text x="357.7" y="153.4" transform="rotate(-90 357.7 153.4)">PA0</text>
<text x="362.8" y="153.4" transform="rotate(-90 362.8 153.4)">PA1</text>
<text x="367.8" y="153.4" transform="rotate(-90 367.8 153.4)">PA2</text>
<text x="372.9" y="153.4" transform="rotate(-90 372.9 153.4)">PA3</text>
<text x="378" y="153.4" transform="rotate(-90 378 153.4)">PA4</text>
<text x="378.7" y="155.7">PA5</text>
<text x="385.1" y="154.4">7</text>
<text x="390.2" y="154.7">TUSB_D5</text>
<text x="140" y="159.6">PIA_CA1</text>
<text x="173.5" y="158.3">A0</text>
<text x="267.7" y="161">VIA_PA3</text>
<text x="267.7" y="157.2">VIA_PA2</text>
<text x="315.9" y="159.5">38</text>
<text x="320.8" y="160.8">NC</text>
<text x="378.7" y="160.8">PA6</text>
<text x="385.1" y="159.5">8</text>
<text x="390.2" y="159.8">TUSB_D6</text>
<text x="34.3" y="162.3">PIA_PA0</text>
<text x="140" y="163.4">PIA_CA2</text>
<text x="173.5" y="165.9">A2</text>
<text x="173.5" y="162.1">A1</text>
<text x="267.7" y="164.8">VIA_PA4</text>
<text x="297.8" y="165.9">RESB</text>
<text x="315.9" y="164.6">37</text>
<text x="320.8" y="165.9">RESB</text>
<text x="378.7" y="165.9">PA7</text>
<text x="385.1" y="164.6">9</text>
<text x="390.2" y="164.8">TUSB_D7</text>
<text x="34.3" y="173.7">PIA_PA2</text>
<text x="34.3" y="168.7">PIA_PA1</text>
<text x="140.6" y="168.4">IRQB</text>
<text x="201.5" y="171.2" transform="rotate(-90 201.5 171.2)">40</text>
<text x="206.6" y="171.2" transform="rotate(-90 206.6 171.2)">41</text>
<text x="211.7" y="171.2" transform="rotate(-90 211.7 171.2)">42</text>
<text x="216.7" y="171.2" transform="rotate(-90 216.7 171.2)">43</text>
<text x="221.8" y="171.2" transform="rotate(-90 221.8 171.2)">44</text>
<text x="226.9" y="171.2" transform="rotate(-90 226.9 171.2)">1</text>
<text x="232" y="171.2" transform="rotate(-90 232 171.2)">2</text>
<text x="237.1" y="171.2" transform="rotate(-90 237.1 171.2)">3</text>
<text x="242.1" y="171.2" transform="rotate(-90 242.1 171.2)">4</text>
<text x="247.2" y="171.2" transform="rotate(-90 247.2 171.2)">5</text>
<text x="252.3" y="171.2" transform="rotate(-90 252.3 171.2)">6</text>
<text x="315.9" y="169.7">36</text>
<text x="320.8" y="171">D0</text>
<text x="378.7" y="171">PB0</text>
<text x="385.1" y="169.7">10</text>
<text x="399" y="171">TUSB_TXEB</text>
<text x="17.5" y="179.8">PIA_PA[0:7]</text>
<text x="34.3" y="178.8">PIA_PA3</text>
<text x="60.5" y="176.3" transform="rotate(-90 60.5 176.3)">6</text>
<text x="65.5" y="176.3" transform="rotate(-90 65.5 176.3)">5</text>
<text x="70.6" y="176.3" transform="rotate(-90 70.6 176.3)">4</text>
<text x="75.7" y="176.3" transform="rotate(-90 75.7 176.3)">3</text>
<text x="80.8" y="176.3" transform="rotate(-90 80.8 176.3)">2</text>
<text x="85.9" y="176.3" transform="rotate(-90 85.9 176.3)">1</text>
<text x="90.9" y="176.3" transform="rotate(-90 90.9 176.3)">44</text>
<text x="96" y="176.3" transform="rotate(-90 96 176.3)">43</text>
<text x="101.1" y="176.3" transform="rotate(-90 101.1 176.3)">42</text>
<text x="106.2" y="176.3" transform="rotate(-90 106.2 176.3)">41</text>
<text x="111.3" y="176.3" transform="rotate(-90 111.3 176.3)">40</text>
<text x="173.5" y="179.9">A3</text>
<text x="188.9" y="178.6">39</text>
<text x="193.8" y="179.9">RS3</text>
<text x="200.2" y="177.5" transform="rotate(-90 200.2 177.5)">RS2</text>
<text x="205.3" y="177.5" transform="rotate(-90 205.3 177.5)">RS1</text>
<text x="210.4" y="177.5" transform="rotate(-90 210.4 177.5)">RS0</text>
<text x="215.4" y="177.6" transform="rotate(-90 215.4 177.6)">CA2</text>
<text x="220.5" y="177.6" transform="rotate(-90 220.5 177.6)">CA1</text>
<text x="225.6" y="177.5" transform="rotate(-90 225.6 177.5)">VSS</text>
<text x="230.7" y="177.5" transform="rotate(-90 230.7 177.5)">PA0</text>
<text x="235.8" y="177.5" transform="rotate(-90 235.8 177.5)">PA1</text>
<text x="240.8" y="177.5" transform="rotate(-90 240.8 177.5)">PA2</text>
<text x="245.9" y="177.5" transform="rotate(-90 245.9 177.5)">PA3</text>
<text x="251" y="177.5" transform="rotate(-90 251 177.5)">PA4</text>
<text x="251.7" y="179.9">PA5</text>
<text x="258.1" y="178.6">7</text>
<text x="267.7" y="178.8">VIA_PA5</text>
<text x="303.5" y="175">D0</text>
<text x="315.9" y="179.8">34</text>
<text x="315.9" y="174.8">35</text>
<text x="320.8" y="176.1">D1</text>
<text x="379.8" y="176.1">NC</text>
<text x="385.1" y="174.8">11</text>
<text x="385.1" y="179.8">12</text>
<text x="34.3" y="183.9">PIA_PA4</text>
<text x="51.8" y="183.6">7</text>
<text x="55.4" y="185">PA4</text>
<text x="61.8" y="182.6" transform="rotate(-90 61.8 182.6)">PA3</text>
<text x="66.8" y="182.6" transform="rotate(-90 66.8 182.6)">PA2</text>
<text x="71.9" y="182.6" transform="rotate(-90 71.9 182.6)">PA1</text>
<text x="77" y="182.6" transform="rotate(-90 77 182.6)">PA0</text>
<text x="82.1" y="181.6" transform="rotate(-90 82.1 181.6)">NC</text>
<text x="87.2" y="182.6" transform="rotate(-90 87.2 182.6)">VSS</text>
<text x="92.2" y="182.7" transform="rotate(-90 92.2 182.7)">CA1</text>
<text x="97.3" y="182.7" transform="rotate(-90 97.3 182.7)">CA2</text>
<text x="102.4" y="185.5" transform="rotate(-90 102.4 185.5)">IRQAB</text>
<text x="107.5" y="185.5" transform="rotate(-90 107.5 185.5)">IRQBB</text>
<text x="112.6" y="181.6" transform="rotate(-90 112.6 181.6)">NC</text>
<text x="113.3" y="185">RS0</text>
<text x="119.6" y="183.6">39</text>
<text x="140" y="185">A0</text>
<text x="188.9" y="183.6">38</text>
<text x="193.8" y="185">NC</text>
<text x="251.7" y="185">PA6</text>
<text x="258.1" y="183.6">8</text>
<text x="267.7" y="183.9">VIA_PA6</text>
<text x="303.5" y="180.1">D1</text>
<text x="303.5" y="185.2">D2</text>
<text x="315.9" y="184.9">33</text>
<text x="320.8" y="181.1">D2</text>
<text x="378.7" y="181.1">PB1</text>
<text x="385.1" y="184.9">13</text>
<text x="34.3" y="189">PIA_PA5</text>
<text x="51.8" y="188.7">8</text>
<text x="55.4" y="190">PA5</text>
<text x="113.3" y="190">RS1</text>
<text x="119.6" y="188.7">38</text>
<text x="140" y="190">A1</text>
<text x="170.8" y="190">RESB</text>
<text x="188.9" y="188.7">37</text>
<text x="193.8" y="190">RESB</text>
<text x="251.7" y="190">PA7</text>
<text x="258.1" y="188.7">9</text>
<text x="267.7" y="189">VIA_PA7</text>
<text x="280.2" y="191">VIA_PA[0:7]</text>
<text x="303.5" y="190.2">D3</text>
<text x="315.9" y="190">32</text>
<text x="320.8" y="191.3">D3</text>
<text x="320.8" y="186.2">NC</text>
<text x="378.7" y="186.2">PB2</text>
<text x="378.7" y="191.3">PB3</text>
<text x="385.1" y="190">14</text>
<text x="399" y="186.2">TUSB_WR</text>
<text x="399" y="191.3">TUSB_RDB</text>
<text x="34.3" y="194.1">PIA_PA6</text>
<text x="51.8" y="193.8">9</text>
<text x="55.4" y="195.1">PA6</text>
<text x="111.9" y="195.1">RESB</text>
<text x="119.6" y="193.8">37</text>
<text x="140" y="195.1">RESB</text>
<text x="188.9" y="193.8">36</text>
<text x="193.8" y="195.1">D0</text>
<text x="251.7" y="195.1">PB0</text>
<text x="258.1" y="193.8">10</text>
<text x="262.6" y="194.1">VIA_PB0</text>
<text x="303.5" y="195.3">D4</text>
<text x="315.9" y="195.1">31</text>
<text x="320.8" y="196.4">D4</text>
<text x="378.7" y="196.4">PB4</text>
<text x="385.1" y="195.1">15</text>
<text x="34.3" y="199.1">PIA_PA7</text>
<text x="50.5" y="198.9">10</text>
<text x="50.5" y="204">11</text>
<text x="55.4" y="200.2">PA7</text>
<text x="114.5" y="200.2">D0</text>
<text x="119.6" y="204">35</text>
<text x="119.6" y="198.9">36</text>
<text x="158.4" y="199.1">D0</text>
<text x="163.8" y="199.1">D0</text>
<text x="188.9" y="204">34</text>
<text x="188.9" y="198.9">35</text>
<text x="193.8" y="200.2">D1</text>
<text x="252.8" y="200.2">NC</text>
<text x="258.1" y="198.9">11</text>
<text x="258.1" y="204">12</text>
<text x="303.5" y="200.4">D5</text>
<text x="315.9" y="200.2">30</text>
<text x="320.8" y="201.5">D5</text>
<text x="378.7" y="201.5">PB5</text>
<text x="385.1" y="200.2">16</text>
<text x="399" y="201.5">TUSB_PWRENB</text>
<text x="39.4" y="204.2">PIA_PB0</text>
<text x="39.4" y="209.3">PIA_PB1</text>
<text x="50.5" y="209">12</text>
<text x="55.4" y="205.3">PB0</text>
<text x="114.5" y="205.3">D1</text>
<text x="119.6" y="209">34</text>
<text x="158.4" y="204.2">D1</text>
<text x="158.4" y="209.3">D2</text>
<text x="163.8" y="204.2">D1</text>
<text x="163.8" y="209.3">D2</text>
<text x="188.9" y="209">33</text>
<text x="193.8" y="205.3">D2</text>
<text x="251.7" y="205.3">PB1</text>
<text x="258.1" y="209">13</text>
<text x="262.6" y="204.2">VIA_PB1</text>
<text x="262.6" y="209.3">VIA_PB2</text>
<text x="303.5" y="205.5">D6</text>
<text x="315.9" y="205.2">29</text>
<text x="320.8" y="206.5">D6</text>
<text x="378.7" y="206.5">PB6</text>
<text x="385.1" y="205.2">17</text>
<text x="39.4" y="214.4">PIA_PB2</text>
<text x="50.5" y="214.1">13</text>
<text x="55.4" y="210.4">PB1</text>
<text x="55.4" y="215.4">PB2</text>
<text x="114.5" y="215.4">D3</text>
<text x="114.5" y="210.4">D2</text>
<text x="119.6" y="214.1">33</text>
<text x="158.4" y="214.4">D3</text>
<text x="163.8" y="214.4">D3</text>
<text x="188.9" y="214.1">32</text>
<text x="193.8" y="215.4">D3</text>
<text x="193.8" y="210.4">NC</text>
<text x="251.7" y="210.4">PB2</text>
<text x="251.7" y="215.4">PB3</text>
<text x="258.1" y="214.1">14</text>
<text x="262.6" y="214.4">VIA_PB3</text>
<text x="303.5" y="215.9">D[0:7]</text>
<text x="303.5" y="210.6">D7</text>
<text x="327.2" y="211.3" transform="rotate(-90 327.2 211.3)">D7</text>
<text x="332.3" y="211.3" transform="rotate(-90 332.3 211.3)">PHI2</text>
<text x="337.4" y="211.3" transform="rotate(-90 337.4 211.3)">CS1</text>
<text x="342.4" y="211.3" transform="rotate(-90 342.4 211.3)">CS2B</text>
<text x="347.5" y="211.3" transform="rotate(-90 347.5 211.3)">RWB</text>
<text x="352.6" y="211.3" transform="rotate(-90 352.6 211.3)">IRQB</text>
<text x="357.7" y="211.3" transform="rotate(-90 357.7 211.3)">NC</text>
<text x="362.8" y="211.3" transform="rotate(-90 362.8 211.3)">VDD</text>
<text x="367.8" y="211.3" transform="rotate(-90 367.8 211.3)">CB2</text>
<text x="372.9" y="211.3" transform="rotate(-90 372.9 211.3)">CB1</text>
<text x="378" y="211.3" transform="rotate(-90 378 211.3)">PB7</text>
<text x="39.4" y="219.5">PIA_PB3</text>
<text x="50.5" y="219.2">14</text>
<text x="55.4" y="220.5">PB3</text>
<text x="114.5" y="220.5">D4</text>
<text x="119.6" y="219.2">32</text>
<text x="158.4" y="219.5">D4</text>
<text x="163.8" y="219.5">D4</text>
<text x="188.9" y="219.2">31</text>
<text x="193.8" y="220.5">D4</text>
<text x="251.7" y="220.5">PB4</text>
<text x="258.1" y="219.2">15</text>
<text x="262.6" y="219.5">VIA_PB4</text>
<text x="328.5" y="216.2" transform="rotate(-90 328.5 216.2)">28</text>
<text x="333.6" y="216.2" transform="rotate(-90 333.6 216.2)">27</text>
<text x="338.7" y="216.2" transform="rotate(-90 338.7 216.2)">26</text>
<text x="343.7" y="216.2" transform="rotate(-90 343.7 216.2)">25</text>
<text x="348.8" y="216.2" transform="rotate(-90 348.8 216.2)">24</text>
<text x="353.9" y="216.2" transform="rotate(-90 353.9 216.2)">23</text>
<text x="359" y="216.2" transform="rotate(-90 359 216.2)">22</text>
<text x="364.1" y="216.2" transform="rotate(-90 364.1 216.2)">21</text>
<text x="369.1" y="216.2" transform="rotate(-90 369.1 216.2)">20</text>
<text x="374.2" y="216.2" transform="rotate(-90 374.2 216.2)">19</text>
<text x="379.3" y="216.2" transform="rotate(-90 379.3 216.2)">18</text>
<text x="380.3" y="216.7">TP3</text>
<text x="404.1" y="216.7">+5V</text>
<text x="39.4" y="224.5">PIA_PB4</text>
<text x="50.5" y="224.3">15</text>
<text x="55.4" y="225.6">PB4</text>
<text x="114.5" y="225.6">D5</text>
<text x="119.6" y="224.3">31</text>
<text x="158.4" y="224.5">D5</text>
<text x="163.8" y="224.5">D5</text>
<text x="188.9" y="224.3">30</text>
<text x="193.8" y="225.6">D5</text>
<text x="251.7" y="225.6">PB5</text>
<text x="258.1" y="224.3">16</text>
<text x="262.6" y="224.5">VIA_PB5</text>
<text x="354.6" y="223.1">+5V</text>
<text x="383.3" y="222.1">1</text>
<text x="39.4" y="229.6">PIA_PB5</text>
<text x="50.5" y="229.4">16</text>
<text x="55.4" y="230.7">PB5</text>
<text x="114.5" y="230.7">D6</text>
<text x="119.6" y="229.4">30</text>
<text x="158.4" y="229.6">D6</text>
<text x="163.8" y="229.6">D6</text>
<text x="188.9" y="229.4">29</text>
<text x="193.8" y="230.7">D6</text>
<text x="251.7" y="230.7">PB6</text>
<text x="258.1" y="229.4">17</text>
<text x="262.6" y="229.6">VIA_PB6</text>
<text x="347.5" y="234" transform="rotate(-90 347.5 234)">RWB</text>
<text x="372.8" y="232.3">D13</text>
<text x="39.4" y="234.7">PIA_PB6</text>
<text x="39.4" y="239.8">PIA_PB7</text>
<text x="50.5" y="234.4">17</text>
<text x="55.4" y="235.8">PB6</text>
<text x="114.5" y="235.8">D7</text>
<text x="119.6" y="234.4">29</text>
<text x="158.4" y="234.7">D7</text>
<text x="163.8" y="234.7">D7</text>
<text x="200.2" y="235.5" transform="rotate(-90 200.2 235.5)">D7</text>
<text x="205.3" y="235.5" transform="rotate(-90 205.3 235.5)">PHI2</text>
<text x="210.4" y="235.5" transform="rotate(-90 210.4 235.5)">CS1</text>
<text x="215.4" y="235.5" transform="rotate(-90 215.4 235.5)">CS2B</text>
<text x="220.5" y="235.5" transform="rotate(-90 220.5 235.5)">RWB</text>
<text x="225.6" y="235.5" transform="rotate(-90 225.6 235.5)">IRQB</text>
<text x="230.7" y="235.5" transform="rotate(-90 230.7 235.5)">NC</text>
<text x="235.8" y="235.5" transform="rotate(-90 235.8 235.5)">VDD</text>
<text x="240.8" y="235.5" transform="rotate(-90 240.8 235.5)">CB2</text>
<text x="245.9" y="235.5" transform="rotate(-90 245.9 235.5)">CB1</text>
<text x="251" y="235.5" transform="rotate(-90 251 235.5)">PB7</text>
<text x="262.6" y="234.7">VIA_PB7</text>
<text x="274.3" y="236.2">VIA_PB[0:7]</text>
<text x="312.8" y="239.6">CS7B_VIA2TIDE</text>
<text x="332.3" y="235.3" transform="rotate(-90 332.3 235.3)">PHI2</text>
<text x="368.9" y="238.3">MMSD4148</text>
<text x="407.3" y="235.8">IRQB</text>
<text x="23.6" y="245.1">PIA_PB[0:7]</text>
<text x="60.5" y="245.4" transform="rotate(-90 60.5 245.4)">18</text>
<text x="61.8" y="240.5" transform="rotate(-90 61.8 240.5)">PB7</text>
<text x="65.5" y="245.4" transform="rotate(-90 65.5 245.4)">19</text>
<text x="66.8" y="240.5" transform="rotate(-90 66.8 240.5)">CB1</text>
<text x="70.6" y="245.4" transform="rotate(-90 70.6 245.4)">20</text>
<text x="71.9" y="240.5" transform="rotate(-90 71.9 240.5)">CB2</text>
<text x="75.7" y="245.4" transform="rotate(-90 75.7 245.4)">21</text>
<text x="77" y="240.5" transform="rotate(-90 77 240.5)">VDD</text>
<text x="80.8" y="245.4" transform="rotate(-90 80.8 245.4)">22</text>
<text x="82.1" y="240.5" transform="rotate(-90 82.1 240.5)">NC</text>
<text x="85.9" y="245.4" transform="rotate(-90 85.9 245.4)">23</text>
<text x="87.2" y="240.5" transform="rotate(-90 87.2 240.5)">RWB</text>
<text x="90.9" y="245.4" transform="rotate(-90 90.9 245.4)">24</text>
<text x="92.2" y="240.5" transform="rotate(-90 92.2 240.5)">CS0</text>
<text x="96" y="245.4" transform="rotate(-90 96 245.4)">25</text>
<text x="97.3" y="240.5" transform="rotate(-90 97.3 240.5)">CS2B</text>
<text x="101.1" y="245.4" transform="rotate(-90 101.1 245.4)">26</text>
<text x="102.4" y="240.5" transform="rotate(-90 102.4 240.5)">CS1</text>
<text x="106.2" y="245.4" transform="rotate(-90 106.2 245.4)">27</text>
<text x="107.5" y="240.5" transform="rotate(-90 107.5 240.5)">NC</text>
<text x="111.3" y="245.4" transform="rotate(-90 111.3 245.4)">28</text>
<text x="112.6" y="240.5" transform="rotate(-90 112.6 240.5)">PHI2</text>
<text x="120.9" y="240.8">+5V</text>
<text x="201.5" y="240.3" transform="rotate(-90 201.5 240.3)">28</text>
<text x="206.6" y="240.3" transform="rotate(-90 206.6 240.3)">27</text>
<text x="211.7" y="240.3" transform="rotate(-90 211.7 240.3)">26</text>
<text x="216.7" y="240.3" transform="rotate(-90 216.7 240.3)">25</text>
<text x="221.8" y="240.3" transform="rotate(-90 221.8 240.3)">24</text>
<text x="226.9" y="240.3" transform="rotate(-90 226.9 240.3)">23</text>
<text x="232" y="240.3" transform="rotate(-90 232 240.3)">22</text>
<text x="237.1" y="240.3" transform="rotate(-90 237.1 240.3)">21</text>
<text x="242.1" y="240.3" transform="rotate(-90 242.1 240.3)">20</text>
<text x="247.2" y="240.3" transform="rotate(-90 247.2 240.3)">19</text>
<text x="252.3" y="240.3" transform="rotate(-90 252.3 240.3)">18</text>
<text x="331.5" y="245.5">TITLE</text>
<text x="411.4" y="245.5">SIZE</text>
<text x="227.6" y="248.5">+5V</text>
<text x="332.2" y="255.3">THE WESTERN DESIGN CENTER</text>
<text x="369.6" y="254.3">DATE</text>
<text x="409.1" y="254.3">SHEET</text>
<text x="409.4" y="257.6">1 OF3</text>
<text x="87.2" y="261.9" transform="rotate(-90 87.2 261.9)">RWB</text>
<text x="112.6" y="261.9" transform="rotate(-90 112.6 261.9)">PHI2</text>
<text x="205.3" y="259.4" transform="rotate(-90 205.3 259.4)">PHI2</text>
<text x="215.4" y="263.7" transform="rotate(-90 215.4 263.7)">CS6B_VIA</text>
<text x="220.5" y="258.1" transform="rotate(-90 220.5 258.1)">RWB</text>
<text x="230.6" y="260.2">D12</text>
<text x="240.8" y="262.3" transform="rotate(-90 240.8 262.3)">VIA_CB2</text>
<text x="245.9" y="262.3" transform="rotate(-90 245.9 262.3)">VIA_CB1</text>
<text x="273.9" y="263.7">IRQB</text>
<text x="338.4" y="259.1">2166 E. BROWN RD.</text>
<text x="340.4" y="262.9">MESA, AZ 85213</text>
<text x="369.6" y="261.6">SHEET DESCRIPTION</text>
<text x="66.8" y="266" transform="rotate(-90 66.8 266)">PIA_CB1</text>
<text x="71.9" y="266" transform="rotate(-90 71.9 266)">PIA_CB2</text>
<text x="97.3" y="267.3" transform="rotate(-90 97.3 267.3)">CS5B_PIA</text>
<text x="226.6" y="266.2">MMSD4148</text>
<text x="332.2" y="266.7">www.westerndesigncenter.com</text>
</g>
</svg>
